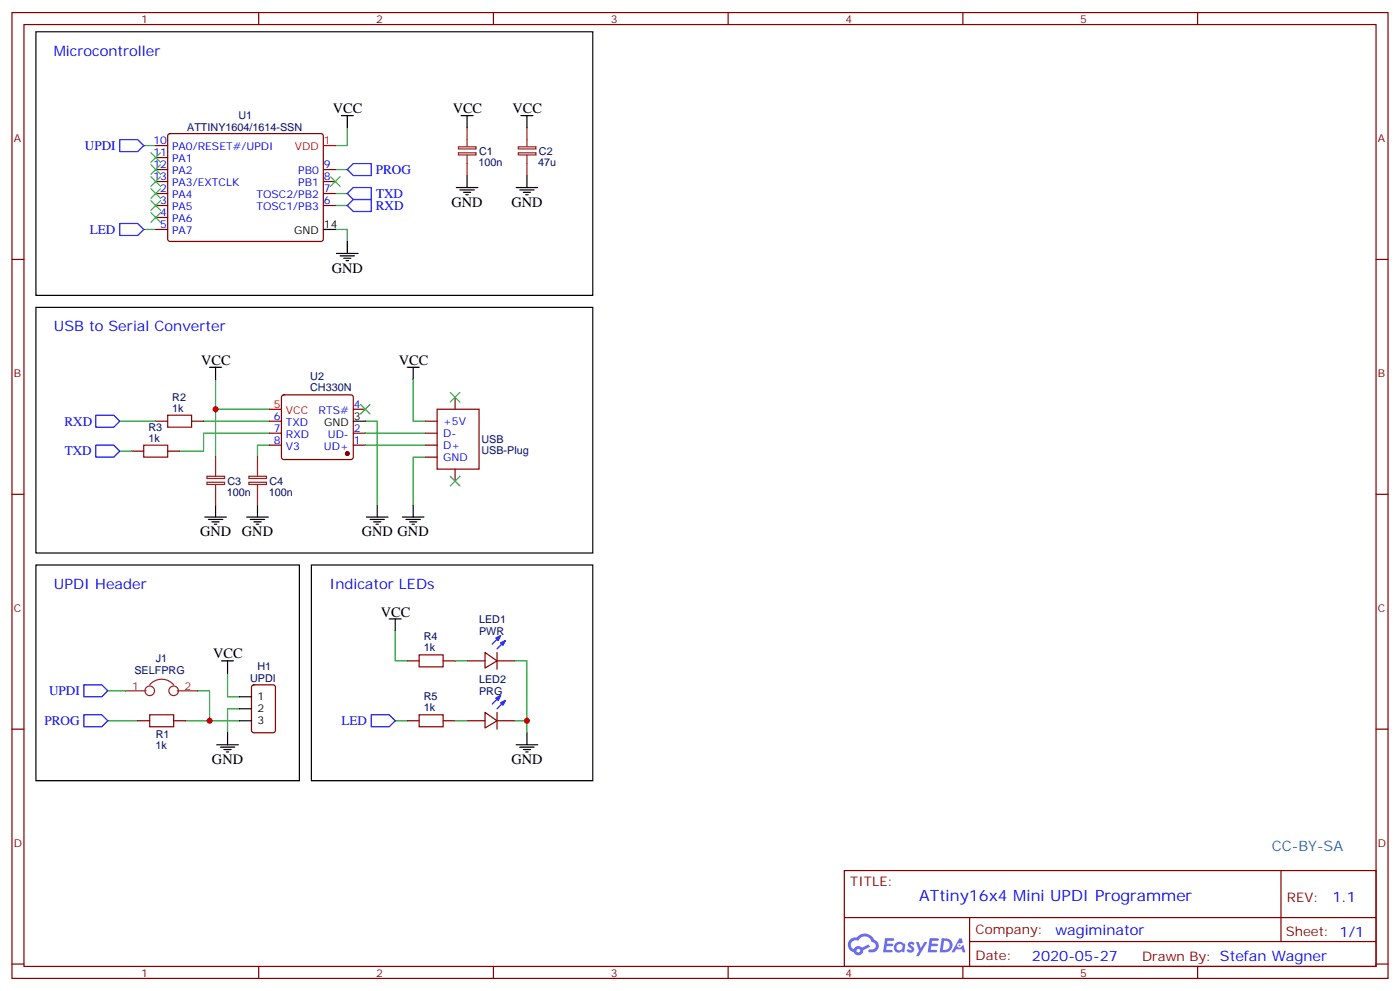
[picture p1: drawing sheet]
<svg xmlns="http://www.w3.org/2000/svg" width="412mm" height="292mm" viewBox="0 0 412 292" stroke-linecap="round" stroke-linejoin="round" font-family="sans-serif">
<g fill="none" stroke="#870000" stroke-width=".35">
<path d="M3.5 3.7h405.4v284.3h-405.4zM7.1 7.2h398.2v277.3h-398.2zM76.2 3.7v3.5M145.3 3.7v3.5M214.5 3.7v3.5M283.6 3.7v3.5M352.8 3.7v3.5M3.5 76.4h3.6M405.3 76.4h3.6M3.5 145.5h3.6M405.3 145.5h3.6M3.5 214.7h3.6"/>
<path d="M405.3 214.7h3.6M248.7 256.3h156.6v28.2h-156.6zM377.3 256.3v20.9M248.7 270.1h156.5M285.6 277.2h119.6M285.6 270.1v14.2M3.5 283.8h3.6M76.2 284.5v3.5M145.3 284.5v3.5M214.5 284.5v3.5M283.6 284.5v3.5M352.8 284.5v3.5"/>
<path d="M405.3 283.8h3.6"/>
</g>
<g fill="#5487ff">
<path d="M267.7 277.5a1.22 1.22 0 0 1 1.7 .2l-.4 .6a.47 .47 0 0 0-.3-.4 .47 .47 0 0 0-.5 .2l.1 .2a1.14 1.14 0 0 1 .8 1.8 1.14 1.14 0 0 1-1.9 0l-.2-.2 .5-.6 .7 .5a.29 .29 0 0 0 .3-.3 .29 .29 0 0 0-.2-.3 1.04 1.04 0 0 1-.6-1.7z"/>
<path d="M260.7 276.2h2.4l.3 .2-.2 .5-1.8 .1-.1 .8h1.5l.3 .4-.3 .4h-1.6l-.2 1.1h1.7l.2 .3-.2 .3-2.6 .1z"/>
<path d="M273.8 276.2h2.4l.3 .2-.1 .5-1.8 .1-.2 .8h1.6l.3 .4-.4 .4-1.6-.1-.1 1.1 1.7 .1 .2 .3-.2 .3-2.6 .1z"/>
<path d="M282.6 276.2h.7l.3 1.3-.6 .3a.69 .69 0 0 0-1 .3 .69 .69 0 0 0 .4 .9 .69 .69 0 0 0 .9-.6l.5-.2 .6 2.2h-.8l-.2-.9h-1.8l-.5 .9h-.8z"/>
<path d="M269.8 277.3h.8l.6 1.8 1.1-1.8h.9l-2.6 4.2h-.8l.9-1.5z"/>
<path d="M277.4 276.2l-.6 4.2h1.3a2.11 2.11 0 0 0 2.5-2.1 2.11 2.11 0 0 0-2.5-2.1zM278.1 277a1.39 1.39 0 0 1 1.7 1.4 1.39 1.39 0 0 1-1.8 1.2h-.3z"/>
<path d="M263.7 277.8a1.54 1.54 0 0 0-.1 2.2 1.54 1.54 0 0 0 2.2 .1l.6 .3 .3-2.3-.2-.3h-.4a1.49 1.49 0 0 0-2.4 0zM264 278.8a.94 .94 0 0 1 1.8 0 .94 .94 0 0 1-1.8 0z"/>
<path d="M250.4 276.6a2.18 2.18 0 0 0 1.1 3.7 1.44 1.44 0 0 0 1.6 .9 1.44 1.44 0 0 0 1.2-1.4l2-1.1-.5-.7-1.9 1a1.47 1.47 0 0 0-2.4 .4 1.39 1.39 0 0 1-.7-1.9 1.39 1.39 0 0 1 2-.5 2.12 2.12 0 0 1 2.2-1.3 2.12 2.12 0 0 1 1.9 1.7 1.14 1.14 0 0 1 1.1 1.4 1.14 1.14 0 0 1-1.7 .7 .43 .43 0 0 0-.5 .4 .43 .43 0 0 0 .4 .5 1.98 1.98 0 0 0 2.5-1.2 1.98 1.98 0 0 0-1.2-2.6 3.1 3.1 0 0 0-5.3-.6l-.9 .1zM252.3 279.9a.55 .55 0 0 1 1.1 0 .55 .55 0 0 1-1.1 0z"/>
<circle cx="282.6" cy="278.3" r=".26"/>
</g>
<g fill="none" stroke="#000" stroke-width=".35">
<path d="M10.6 9.3h164v77.7h-164zM100.5 34h3.6M102.3 34v3.6M135.8 34h3.5M137.6 34v3.6M153.5 34h3.5M155.2 34v3.6M134.4 55.2h6.4M135.5 55.9h4.2M136.5 56.6h2.1M137.2 57.3h.7M137.6 51.7v3.5"/>
<path d="M152 55.2h6.4M153.1 55.9h4.2M154.2 56.6h2.1M154.9 57.3h.7M155.2 51.7v3.5M95.2 67.6h3.6M99.1 74.6h6.4M100.2 75.3h4.2M101.2 76h2.2M102 76.7h.7M102.3 71.1v3.5M10.6 90.5h164v72.3h-164z"/>
<path d="M61.7 108.1h3.6M63.5 108.1v3.6M104.1 124h3.5M60.3 152.2h6.4M61.4 152.9h4.2M62.4 153.6h2.2M63.1 154.3h.8M63.5 148.7v3.5M72.7 152.2h6.3M73.7 152.9h4.3M74.8 153.6h2.1M75.5 154.3h.7"/>
<path d="M75.8 148.7v3.5M107.9 152.2h6.4M109 152.9h4.2M110.1 153.6h2.1M110.8 154.3h.7M111.1 148.7v3.5M118.5 152.2h6.4M119.6 152.9h4.2M120.6 153.6h2.2M121.4 154.3h.7M121.7 148.7v3.5M10.6 166.3h77.6v63.5h-77.6z"/>
<path d="M91.7 166.3h82.9v63.5h-82.9zM65.3 194.6h3.5M67 194.6v3.5M114.7 182.2h3.5M116.4 182.2v3.5M63.9 219.3h6.3M64.9 220h4.2M67 215.7v3.6M70.6 212.2h3.5M70.6 205.1h3.5M70.6 208.7h3.5M152 219.3h6.4"/>
<path d="M153.1 220h4.2M155.2 215.7v3.6M66 220.7h2.1M66.7 221.4h.7M154.2 220.7h2.1M154.9 221.4h.7"/>
</g>
<g fill="none" stroke="#00f" stroke-width=".35">
<path d="M35.3 41.1h5.3l1.7 1.8-1.7 1.7h-5.3zM102.3 49.9l1.8-1.7h5.3v3.5h-5.3zM102.3 57l1.8-1.8h5.3v3.5h-5.3zM35.3 65.8h5.3l1.7 1.8-1.7 1.7h-5.3zM102.3 60.5l1.8-1.8h5.3v3.6h-5.3zM28.2 122.2h5.3l1.8 1.8-1.8 1.8h-5.3zM28.2 131.1h5.3l1.8 1.7-1.8 1.8h-5.3zM146 187.9l1.5-.8-.7 1.5zM147.5 189.3l1.4-.7-.7 1.4zM147.5 187.1l-2.5 2.5M148.9 188.6l-2.5 2.4M24.7 210.4h5.3l1.7 1.8-1.7 1.8h-5.3z"/>
<path d="M24.7 201.6h5.3l1.7 1.8-1.7 1.7h-5.3zM146 205.5l1.5-.7-.7 1.4zM147.5 206.9l1.4-.7-.7 1.4zM147.5 204.8l-2.5 2.5M148.9 206.2l-2.5 2.5"/>
</g>
<g fill="none" stroke="#870000" stroke-width=".35">
<path d="M49.6 39.5l.5-.2h44.4l.5 .2 .2 .5v30.7l-.7 .4-44.7-.1-.4-.6v-30.4zM45.9 57h3.5M45.9 53.4h3.5M45.9 49.9h3.5M45.9 42.9h3.5M45.9 46.4h3.5M95.2 57h3.6M95.2 53.4h3.6M95.2 49.9h3.6M45.9 60.5h3.5M45.9 64h3.5M45.9 67.6h3.5"/>
<path d="M95.2 60.5h3.6M83.1 116.4l.5-.2h19.8l.5 .2 .2 .5v17.7l-.3 .5-.4 .2h-19.8l-.5-.2-.2-.5v-17.7zM38.8 132.8h3.5M45.9 124h3.5M49.4 132.8h3.5M56.4 124h3.6M79.4 124h3.5M79.4 131.1h3.5M79.4 127.5h3.5M104.1 131.1h3.5M104.1 127.5h3.5M104.1 120.5h3.5"/>
<path d="M119.9 194.6h3.6M130.5 194.6h3.6M137.6 194.6h5.3M142.9 192.1l3.5 2.5-3.5 2.1zM146.4 192.1v4.9M146.4 194.6h5.3M40.6 212.2h3.5M51.2 212.2h3.5M74.3 201.8l.5-.2h5.6l.7 .4v13l-.4 .7h-5.9l-.7-.4v-13zM119.9 212.2h3.6M130.5 212.2h3.6M137.6 212.2h5.3"/>
<path d="M142.9 209.7l3.5 2.5-3.5 2.1zM146.4 212.2h5.3M146.4 209.7v5"/>
</g>
<path d="M42.3 131.1h7.1v3.5h-7.1zM49.4 122.2h7v3.6h-7zM123.5 192.8h7v3.5h-7zM44.1 210.4h7.1v3.6h-7.1zM123.5 210.4h7v3.6h-7z" fill="none" stroke="#a10000" stroke-width=".35"/>
<g fill="none" stroke="#008700" stroke-width=".35">
<path d="M102.3 37.6v5.3h-3.5M42.3 42.9h3.6M98.8 57h3.5M98.8 49.9h3.5M42.3 67.6h3.6M98.8 67.6h3.5v3.5M98.8 60.5h3.5M63.5 111.7v8.8h15.9M35.3 124h10.6M35.3 132.8h3.5M60 124h19.4M63.5 120.5v14.1"/>
<path d="M79.4 127.5h-19.4v5.3h-7.1M79.4 131.1h-3.6v3.5M107.6 124h3.5v24.7M67 198.1v7h3.6M31.7 212.2h8.9M31.7 203.4h5.3M54.7 212.2h15.9M58.2 203.4h3.5v8.8M70.6 208.7h-3.6v7"/>
</g>
<g fill="none" stroke="#8c2424" stroke-width=".35">
<path d="M137.6 37.6v5.6M155.2 37.6v5.6M135 45h5.2v.6h-5.2zM135 43.2h5.2v.7h-5.2zM137.6 45.7v6M152.7 45h5.2v.6h-5.2zM152.7 43.2h5.2v.7h-5.2zM155.2 45.7v6M63.5 134.6v5.6M75.8 134.6v5.6M61 142h5.1v.6h-5.1zM61 140.2h5.1v.7h-5.1z"/>
<path d="M63.5 142.7v6M73.3 142h5.2v.6h-5.2zM73.3 140.2h5.2v.7h-5.2zM75.8 142.7v6M37 203.4h6M44.1 201.6a4.6 4.6 0 0 1 7.1 0M52.2 203.4h6"/>
<circle cx="44.1" cy="203.4" r="1.41"/>
<circle cx="51.2" cy="203.4" r="1.41"/>
</g>
<circle cx="102.3" cy="133.5" r=".53" fill="#870000" stroke="#870000" stroke-width=".35"/>
<path d="M95.2 42.9h3.6M79.4 120.5h3.5" fill="none" stroke="#f00" stroke-width=".35"/>
<path d="M106.2 119.1l2.8 2.8M109 119.1l-2.8 2.8" fill="none" stroke="#3c3" stroke-width=".35"/>
<path d="M128.8 120.5h12.3v17.6h-12.3z" fill="#fff" stroke="#870000" stroke-width=".35"/>
<path d="M134.1 116.9v3.6M125.2 124h3.6M125.2 127.5h3.6M125.2 131.1h3.6M125.2 134.6h3.6M134.1 138.1v3.5" fill="none" stroke="#870000" stroke-width=".35"/>
<path d="M119.9 108.1h3.6M121.7 108.1v3.6" fill="none" stroke="#000" stroke-width=".35"/>
<path d="M121.7 111.7v12.3h3.5M107.6 127.5h17.6M107.6 131.1h17.6M125.2 134.6h-3.5v14.1M116.4 185.7v8.9h3.5M134.1 194.6h3.5M151.7 194.6h3.5v21.1M116.4 212.2h3.5M134.1 212.2h3.5M151.7 212.2h3.5" fill="none" stroke="#008700" stroke-width=".35"/>
<g fill="none" stroke="#3c3" stroke-width=".35">
<path d="M44.4 45l2.9 2.8M44.4 48.5l2.9 2.8M44.4 52l2.9 2.9M44.4 55.6l2.9 2.8M44.4 59.1l2.9 2.8M47.3 45l-2.9 2.8M47.3 48.5l-2.9 2.8M47.3 52l-2.9 2.9M47.3 55.6l-2.9 2.8M47.3 59.1l-2.9 2.8M97.4 52l2.8 2.9M100.2 52l-2.8 2.9"/>
<path d="M44.4 62.6l2.9 2.8M47.3 62.6l-2.9 2.8M132.6 115.5l2.9 2.9M135.5 115.5l-2.9 2.9M132.6 140.2l2.9 2.9M135.5 140.2l-2.9 2.9"/>
</g>
<path d="M109.4 210.4h5.3l1.7 1.8-1.7 1.8h-5.3z" fill="none" stroke="#00f" stroke-width=".35"/>
<g fill="#c00">
<circle cx="63.5" cy="120.5" r=".88"/>
<circle cx="61.7" cy="212.2" r=".88"/>
<circle cx="155.2" cy="212.2" r=".88"/>
</g>
<text font-size="4.6" fill="#00f" x="270.8" y="265.3">ATtiny16x4 Mini UPDI Programmer</text>
<g font-size="4.2" fill="#00f">
<text x="15.9" y="16.4">Microcontroller</text>
<text x="15.9" y="97.5">USB to Serial Converter</text>
<text x="15.9" y="173.4">UPDI Header</text>
<text x="97" y="173.4">Indicator LEDs</text>
<text x="392.5" y="265.6">1.1</text>
<text x="310.9" y="275.1">wagiminator</text>
<text x="304" y="282.9">2020-05-27</text>
</g>
<g font-size="4.2">
<text x="98.1" y="33.3">VCC</text>
<text x="133.3" y="33.3">VCC</text>
<text x="151" y="33.3">VCC</text>
<text x="133" y="60.9">GND</text>
<text x="150.6" y="60.9">GND</text>
<text x="97.7" y="80.3">GND</text>
<text x="59.3" y="107.4">VCC</text>
<text x="117.5" y="107.4">VCC</text>
<text x="58.9" y="157.9">GND</text>
<text x="71.3" y="157.9">GND</text>
<text x="106.5" y="157.9">GND GND</text>
<text x="112.2" y="181.5">VCC</text>
<text x="62.8" y="193.9">VCC</text>
<text x="62.4" y="224.9">GND</text>
<text x="150.6" y="224.9">GND</text>
</g>
<text font-size="4.2" fill="#0099b0" x="374.6" y="250.6">CC-BY-SA</text>
<g font-size="3.9" fill="#00f">
<text x="25" y="44.1">UPDI</text>
<text x="110.7" y="51.2">PROG</text>
<text x="110.8" y="58.2">TXD</text>
<text x="110.7" y="61.8">RXD</text>
<text x="26.5" y="68.8">LED</text>
<text x="19" y="125.3">RXD</text>
<text x="19.1" y="134.1">TXD</text>
<text x="14.4" y="204.6">UPDI</text>
<text x="13.1" y="213.5">PROG</text>
<text x="100.6" y="213.5">LED</text>
</g>
<g font-size="3.9" fill="#800">
<text x="250.5" y="260.9">TITLE:</text>
<text x="379.1" y="265.6">REV:</text>
<text x="287.4" y="275.1">Company:</text>
<text x="378.7" y="275.7">Sheet: 1/1</text>
<text x="287.4" y="282.8">Date:</text>
<text x="336.4" y="282.8">Drawn By: Stefan Wagner</text>
</g>
<g font-size="3.2" fill="#800">
<text x="41.6" y="6.7">1</text>
<text x="110.8" y="6.7">2</text>
<text x="179.9" y="6.7">3</text>
<text x="249.1" y="6.7">4</text>
<text x="318.2" y="6.7">5</text>
<text x="4.1" y="41.8">A</text>
<text x="405.9" y="41.8">A</text>
<text x="4.1" y="110.9">B</text>
<text x="405.9" y="110.9">B</text>
<text x="4.1" y="180.1">C</text>
<text x="405.9" y="180.1">C</text>
<text x="4.1" y="249.2">D</text>
<text x="405.9" y="249.2">D</text>
<text x="41.6" y="287.5">1</text>
<text x="110.8" y="287.5">2</text>
<text x="179.9" y="287.5">3</text>
<text x="249.1" y="287.5">4</text>
<text x="318.2" y="287.5">5</text>
</g>
<g font-size="3.2" fill="#000080">
<text x="70.2" y="35.1">U1</text>
<text x="55.1" y="38.7">ATTINY1604/1614-SSN</text>
<text x="141.1" y="45.8">C1</text>
<text x="158.7" y="45.8">C2</text>
<text x="140.9" y="48.9">100n</text>
<text x="158.6" y="48.9">47u</text>
<text x="91.4" y="112">U2</text>
<text x="50.8" y="118">R2</text>
<text x="91.4" y="115.2">CH330N</text>
<text x="50.8" y="121.2">1k</text>
<text x="43.8" y="130">1k</text>
<text x="43.8" y="126.8">R3</text>
<text x="141.8" y="130.4">USB</text>
<text x="141.8" y="133.6">USB-Plug</text>
<text x="67" y="142.8">C3</text>
<text x="79.4" y="142.8">C4</text>
<text x="66.9" y="146">100n</text>
<text x="79.2" y="146">100n</text>
<text x="141.1" y="183.5">LED1</text>
<text x="124.8" y="191.7">1k</text>
<text x="124.8" y="188.6">R4</text>
<text x="141.1" y="187">PWR</text>
<text x="45.9" y="195">J1</text>
<text x="75.9" y="197.1">H1</text>
<text x="39.6" y="198.5">SELFPRG</text>
<text x="73.7" y="200.6">UPDI</text>
<text x="141.1" y="201.1">LED2</text>
<text x="124.8" y="209.4">1k</text>
<text x="124.8" y="206.2">R5</text>
<text x="141.1" y="204.6">PRG</text>
<text x="45.8" y="220.4">1k</text>
<text x="45.9" y="217.3">R1</text>
</g>
<g font-size="3.2" fill="#00f">
<text x="45.2" y="42.5">10</text>
<text x="45.2" y="46">11</text>
<text x="50.7" y="44.3">PA0/RESET#/UPDI</text>
<text x="50.7" y="47.8">PA1</text>
<text x="45.2" y="49.6">12</text>
<text x="45.2" y="53.1">13</text>
<text x="50.7" y="51.3">PA2</text>
<text x="87.8" y="51.3">PB0</text>
<text x="95.4" y="53.1">8</text>
<text x="95.4" y="49.6">9</text>
<text x="47.2" y="56.6">2</text>
<text x="50.7" y="58.4">PA4</text>
<text x="50.7" y="54.9">PA3/EXTCLK</text>
<text x="75.5" y="58.4">TOSC2/PB2</text>
<text x="87.8" y="54.9">PB1</text>
<text x="95.4" y="56.6">7</text>
<text x="47.2" y="60.1">3</text>
<text x="47.2" y="63.7">4</text>
<text x="50.7" y="61.9">PA5</text>
<text x="50.7" y="65.4">PA6</text>
<text x="75.5" y="61.9">TOSC1/PB3</text>
<text x="95.4" y="60.1">6</text>
<text x="47.2" y="67.2">5</text>
<text x="50.7" y="69">PA7</text>
<text x="80.7" y="123.6">6</text>
<text x="84.2" y="125.4">TXD</text>
<text x="93.8" y="121.9">RTS#</text>
<text x="104.2" y="120.1">4</text>
<text x="130.5" y="125.1">+5V</text>
<text x="80.7" y="127.2">7</text>
<text x="80.7" y="130.7">8</text>
<text x="84.2" y="128.9">RXD</text>
<text x="96.6" y="128.9">UD-</text>
<text x="104.2" y="130.7">1</text>
<text x="104.2" y="127.2">2</text>
<text x="130.5" y="128.6">D-</text>
<text x="84.2" y="132.5">V3</text>
<text x="95.4" y="132.5">UD+</text>
<text x="130.5" y="132.1">D+</text>
<text x="130.5" y="135.6">GND</text>
</g>
<g font-size="3.2" fill="#f00">
<text x="86.9" y="44.3">VDD</text>
<text x="95.4" y="42.5">1</text>
<text x="80.7" y="120.1">5</text>
<text x="84.2" y="121.9">VCC</text>
</g>
<g font-size="3.2">
<text x="86.7" y="69">GND</text>
<text x="95.4" y="67.2">14</text>
<text x="95.5" y="125.4">GND</text>
<text x="104.2" y="123.6">3</text>
<text x="75.8" y="206.2">1</text>
<text x="75.8" y="209.7">2</text>
<text x="75.8" y="213.3">3</text>
</g>
<g font-size="3.2" fill="#8d2323">
<text x="38.9" y="203">1</text>
<text x="54.3" y="203">2</text>
</g>
</svg>
